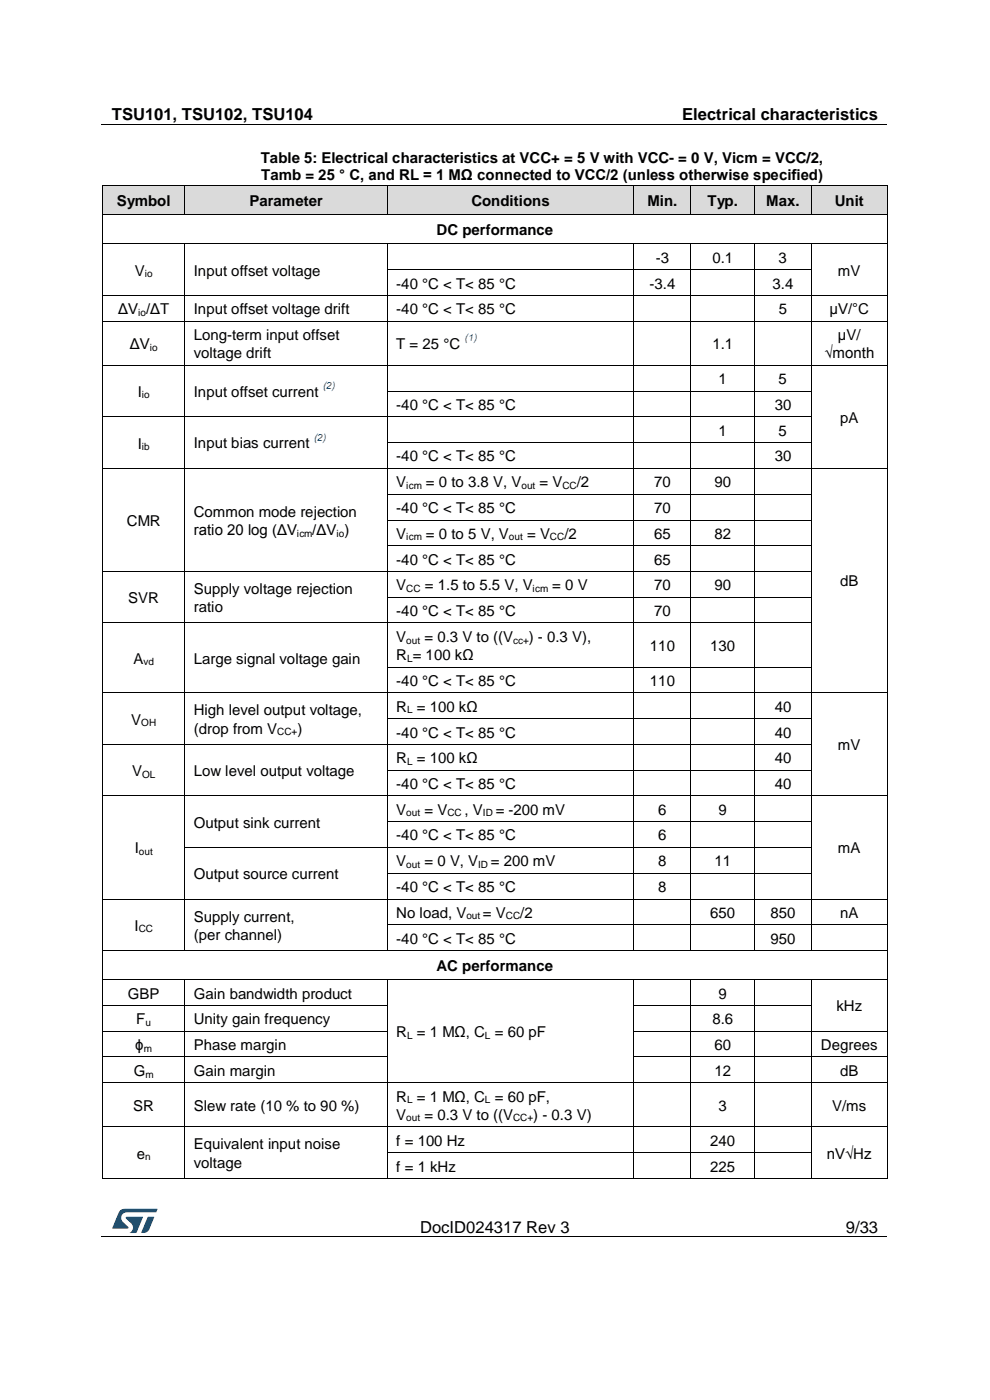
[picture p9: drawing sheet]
<svg xmlns="http://www.w3.org/2000/svg" width="210mm" height="297mm" viewBox="0 0 210 297" stroke-linecap="round" stroke-linejoin="round" font-family="sans-serif">
<path d="M21.5 26.5h166.7M21.5 262.4h166.7" fill="none" stroke="#000" stroke-width=".21"/>
<path d="M104.5 26.4h.1v.1h-.1zM61.6 262.3h.1v.2h-.1zM148 262.3h.1v.2h-.1z" fill="#000"/>
<g fill="#005288">
<path d="M25.4 256.9l.6-.4h.4h7l-.3 .7h-6.2a1.18 1.18 0 0 0-1.1 .7 1.18 1.18 0 0 0 .2 1.3l1.2 1.1v.3h-3.4z"/>
<path d="M31.4 258.2h1.3l-1 2.6a1.31 1.31 0 0 1-1.7 .7z"/>
<path d="M26.7 258.2h3.6l-1.4 3.4h-1.4a1.29 1.29 0 0 0 .4-2l-1.2-1.1z"/>
</g>
<g fill="#dadada">
<path d="M21.8 39.5h17.4v6h-17.4z" fill-rule="evenodd"/>
<path d="M39.2 39.5h42.9v6h-42.9z" fill-rule="evenodd"/>
<path d="M82.2 39.5h52.3v6h-52.3z" fill-rule="evenodd"/>
<path d="M134.5 39.5h12v6h-12z" fill-rule="evenodd"/>
<path d="M146.6 39.5h13.4v6h-13.4z" fill-rule="evenodd"/>
<path d="M160.1 39.5h12v6h-12z" fill-rule="evenodd"/>
<path d="M172.2 39.5h16v6h-16z" fill-rule="evenodd"/>
</g>
<g fill="#dadada">
<path d="M23.7 39.5h13.6v6h-13.6z"/>
<path d="M41.1 39.5h39.2v6h-39.2z"/>
<path d="M84.1 39.5h48.5v6h-48.5z"/>
<path d="M136.4 39.5h8.3v6h-8.3z"/>
<path d="M148.5 39.5h9.7v6h-9.7z"/>
<path d="M162 39.5h8.2v6h-8.2z"/>
<path d="M174 39.5h12.3v6h-12.3z"/>
</g>
<g fill="#000">
<path d="M21.7 39.4l.1 .1zM39.2 39.4v.1zM82.1 39.4l.1 .1zM134.4 39.4l.1 .1zM146.5 39.4l.1 .1zM160 39.4l.1 .1zM172.1 39.4l.1 .1zM188.2 39.4l.1 .1zM21.7 45.5h.1v.2h-.1zM21.7 51.6h.1v.2h-.1zM21.7 57.1h.1v.2h-.1zM21.8 45.5h.2v.2h-.2z"/>
<path d="M39.1 51.6h.2v.2h-.2zM39.1 57.1h.2v.2h-.2zM39.2 45.5h.1v.2h-.1zM82.1 51.6h.2v.2h-.2zM82.1 57.1h.2v.2h-.2zM82.1 45.5h.2v.2h-.2zM134.4 51.6h.1v.2h-.1zM134.4 57.1h.1v.2h-.1zM134.4 45.5h.2v.2h-.2zM146.4 51.6h.2v.2h-.2zM146.4 57.1h.2v.2h-.2zM146.5 45.5h.1v.2h-.1z"/>
<path d="M160 51.6h.1v.2h-.1zM160 57.1h.1v.2h-.1zM160 45.5h.2v.2h-.2zM172 51.6h.2v.2h-.2zM172 57.1h.2v.2h-.2zM172.1 45.5h.2v.2h-.2zM188.1 45.5h.2v.2h-.2zM188.1 51.6h.2v.2h-.2zM188.1 57.1h.2v.2h-.2zM21.7 62.6h.1v.2h-.1zM21.7 68.1h.1v.1h-.1zM21.7 77.4h.1v.2h-.1z"/>
<path d="M39.1 62.6h.2v.2h-.2zM39.1 68.1h.2v.1h-.2zM39.1 77.4h.2v.2h-.2zM82.1 62.6h.2v.2h-.2zM82.1 68.1h.2v.1h-.2zM82.1 77.4h.2v.2h-.2zM134.4 62.6h.1v.2h-.1zM134.4 68.1h.1v.1h-.1zM134.4 77.4h.1v.2h-.1zM146.4 62.6h.2v.2h-.2zM146.4 68.1h.2v.1h-.2zM146.4 77.4h.2v.2h-.2z"/>
<path d="M160 62.6h.1v.2h-.1zM160 68.1h.1v.1h-.1zM160 77.4h.1v.2h-.1zM172 62.6h.2v.2h-.2zM172 68.1h.2v.1h-.2zM172 77.4h.2v.2h-.2zM188.1 62.6h.2v.2h-.2zM188.1 68.1h.2v.1h-.2zM188.1 77.4h.2v.2h-.2zM21.7 82.9h.1v.2h-.1zM21.7 88.3h.1v.2h-.1zM21.7 93.8h.1v.2h-.1z"/>
<path d="M21.7 99.3h.1v.1h-.1zM39.1 82.9h.2v.2h-.2zM39.1 88.3h.2v.2h-.2zM39.1 93.8h.2v.2h-.2zM39.1 99.3h.2v.1h-.2zM82.1 82.9h.2v.2h-.2zM82.1 88.3h.2v.2h-.2zM82.1 93.8h.2v.2h-.2zM82.1 99.3h.2v.1h-.2zM134.4 82.9h.1v.2h-.1zM134.4 88.3h.1v.2h-.1zM134.4 93.8h.1v.2h-.1z"/>
<path d="M134.4 99.3h.1v.1h-.1zM146.4 82.9h.2v.2h-.2zM146.4 88.3h.2v.2h-.2zM146.4 93.8h.2v.2h-.2zM146.4 99.3h.2v.1h-.2zM160 82.9h.1v.2h-.1zM160 88.3h.1v.2h-.1zM160 93.8h.1v.2h-.1zM160 99.3h.1v.1h-.1zM172 82.9h.2v.2h-.2zM172 88.3h.2v.2h-.2zM172 93.8h.2v.2h-.2z"/>
<path d="M172 99.3h.2v.1h-.2zM188.1 82.9h.2v.2h-.2zM188.1 88.3h.2v.2h-.2zM188.1 93.8h.2v.2h-.2zM188.1 99.3h.2v.1h-.2zM21.7 104.8h.1v.1h-.1zM21.7 110.2h.1v.2h-.1zM21.7 115.7h.1v.2h-.1zM39.1 104.8h.2v.1h-.2zM39.1 110.2h.2v.2h-.2zM39.1 115.7h.2v.2h-.2zM82.1 104.8h.2v.1h-.2z"/>
<path d="M82.1 110.2h.2v.2h-.2zM82.1 115.7h.2v.2h-.2zM134.4 104.8h.1v.1h-.1zM134.4 110.2h.1v.2h-.1zM134.4 115.7h.1v.2h-.1zM146.4 104.8h.2v.1h-.2zM146.4 110.2h.2v.2h-.2zM146.4 115.7h.2v.2h-.2zM160 104.8h.1v.1h-.1zM160 110.2h.1v.2h-.1zM160 115.7h.1v.2h-.1zM172 104.8h.2v.1h-.2z"/>
<path d="M172 110.2h.2v.2h-.2zM172 115.7h.2v.2h-.2zM188.1 104.8h.2v.1h-.2zM188.1 110.2h.2v.2h-.2zM188.1 115.7h.2v.2h-.2zM21.7 121.2h.1v.1h-.1zM21.7 126.6h.1v.2h-.1zM21.7 132.1h.1v.1h-.1zM39.1 121.2h.2v.1h-.2zM39.1 126.6h.2v.2h-.2zM39.1 132.1h.2v.1h-.2zM82.1 121.2h.2v.1h-.2z"/>
<path d="M82.1 126.6h.2v.2h-.2zM82.1 132.1h.2v.1h-.2zM134.4 121.2h.1v.1h-.1zM134.4 126.6h.1v.2h-.1zM134.4 132.1h.1v.1h-.1zM146.4 121.2h.2v.1h-.2zM146.4 126.6h.2v.2h-.2zM146.4 132.1h.2v.1h-.2zM160 121.2h.1v.1h-.1zM160 126.6h.1v.2h-.1zM160 132.1h.1v.1h-.1zM172 121.2h.2v.1h-.2z"/>
<path d="M172 126.6h.2v.2h-.2zM172 132.1h.2v.1h-.2zM188.1 121.2h.2v.1h-.2zM188.1 126.6h.2v.2h-.2zM188.1 132.1h.2v.1h-.2zM21.7 141.4h.1v.2h-.1zM21.7 146.9h.1v.2h-.1zM21.7 152.4h.1v.2h-.1zM21.7 157.9h.1v.1h-.1zM39.1 141.4h.2v.2h-.2zM39.1 146.9h.2v.2h-.2zM39.1 152.4h.2v.2h-.2z"/>
<path d="M39.1 157.9h.2v.1h-.2zM82.1 141.4h.2v.2h-.2zM82.1 146.9h.2v.2h-.2zM82.1 152.4h.2v.2h-.2zM82.1 157.9h.2v.1h-.2zM134.4 141.4h.1v.2h-.1zM134.4 146.9h.1v.2h-.1zM134.4 152.4h.1v.2h-.1zM134.4 157.9h.1v.1h-.1zM146.4 141.4h.2v.2h-.2zM146.4 146.9h.2v.2h-.2zM146.4 152.4h.2v.2h-.2z"/>
<path d="M146.4 157.9h.2v.1h-.2zM160 141.4h.1v.2h-.1zM160 146.9h.1v.2h-.1zM160 152.4h.1v.2h-.1zM160 157.9h.1v.1h-.1zM172 141.4h.2v.2h-.2zM172 146.9h.2v.2h-.2zM172 152.4h.2v.2h-.2zM172 157.9h.2v.1h-.2zM188.1 141.4h.2v.2h-.2zM188.1 146.9h.2v.2h-.2zM188.1 152.4h.2v.2h-.2z"/>
<path d="M188.1 157.9h.2v.1h-.2zM21.7 163.3h.1v.2h-.1zM21.7 168.8h.1v.2h-.1zM21.7 174.2h.1v.2h-.1zM21.7 179.7h.1v.2h-.1zM39.1 163.3h.2v.2h-.2zM39.1 168.8h.2v.2h-.2zM39.1 174.2h.2v.2h-.2zM39.1 179.7h.2v.2h-.2zM82.1 163.3h.2v.2h-.2zM82.1 168.8h.2v.2h-.2zM82.1 174.2h.2v.2h-.2z"/>
<path d="M82.1 179.7h.2v.2h-.2zM134.4 163.3h.1v.2h-.1zM134.4 168.8h.1v.2h-.1zM134.4 174.2h.1v.2h-.1zM134.4 179.7h.1v.2h-.1zM146.4 163.3h.2v.2h-.2zM146.4 168.8h.2v.2h-.2zM146.4 174.2h.2v.2h-.2zM146.4 179.7h.2v.2h-.2zM160 163.3h.1v.2h-.1zM160 168.8h.1v.2h-.1zM160 174.2h.1v.2h-.1z"/>
<path d="M160 179.7h.1v.2h-.1zM172 163.3h.2v.2h-.2zM172 168.8h.2v.2h-.2zM172 174.2h.2v.2h-.2zM172 179.7h.2v.2h-.2zM188.1 163.3h.2v.2h-.2zM188.1 168.8h.2v.2h-.2zM188.1 174.2h.2v.2h-.2zM188.1 179.7h.2v.2h-.2zM21.7 185.2h.1v.2h-.1zM21.7 190.7h.1v.1h-.1zM21.7 196.1h.1v.2h-.1z"/>
<path d="M39.1 185.2h.2v.2h-.2zM39.1 190.7h.2v.1h-.2zM39.1 196.1h.2v.2h-.2zM82.1 185.2h.2v.2h-.2zM82.1 190.7h.2v.1h-.2zM82.1 196.1h.2v.2h-.2zM134.4 185.2h.1v.2h-.1zM134.4 190.7h.1v.1h-.1zM134.4 196.1h.1v.2h-.1zM146.4 185.2h.2v.2h-.2zM146.4 190.7h.2v.1h-.2zM146.4 196.1h.2v.2h-.2z"/>
<path d="M160 185.2h.1v.2h-.1zM160 190.7h.1v.1h-.1zM160 196.1h.1v.2h-.1zM172 185.2h.2v.2h-.2zM172 190.7h.2v.1h-.2zM172 196.1h.2v.2h-.2zM188.1 185.2h.2v.2h-.2zM188.1 190.7h.2v.1h-.2zM188.1 196.1h.2v.2h-.2zM21.7 201.6h.1v.2h-.1zM21.7 207.8h.1v.1h-.1zM21.7 213.2h.1v.2h-.1z"/>
<path d="M21.7 218.7h.1v.2h-.1zM39.1 201.6h.2v.2h-.2zM39.1 207.8h.2v.1h-.2zM39.1 213.2h.2v.2h-.2zM39.1 218.7h.2v.2h-.2zM82.1 201.6h.2v.2h-.2zM82.1 207.8h.2v.1h-.2zM82.1 213.2h.2v.2h-.2zM82.1 218.7h.2v.2h-.2zM134.4 201.6h.1v.2h-.1zM134.4 207.8h.1v.1h-.1zM134.4 213.2h.1v.2h-.1z"/>
<path d="M134.4 218.7h.1v.2h-.1zM146.4 201.6h.2v.2h-.2zM146.4 207.8h.2v.1h-.2zM146.4 213.2h.2v.2h-.2zM146.4 218.7h.2v.2h-.2zM160 201.6h.1v.2h-.1zM160 207.8h.1v.1h-.1zM160 213.2h.1v.2h-.1zM160 218.7h.1v.2h-.1zM172 201.6h.2v.2h-.2zM172 207.8h.2v.1h-.2zM172 213.2h.2v.2h-.2z"/>
<path d="M172 218.7h.2v.2h-.2zM188.1 201.6h.2v.2h-.2zM188.1 207.8h.2v.1h-.2zM188.1 213.2h.2v.2h-.2zM188.1 218.7h.2v.2h-.2zM21.7 224.2h.1v.1h-.1zM21.7 229.7h.1v.1h-.1zM21.7 239h.1v.1h-.1zM39.1 224.2h.2v.1h-.2zM39.1 229.7h.2v.1h-.2zM39.1 239h.2v.1h-.2zM82.1 224.2h.2v.1h-.2z"/>
<path d="M82.1 229.7h.2v.1h-.2zM82.1 239h.2v.1h-.2zM134.4 224.2h.1v.1h-.1zM134.4 229.7h.1v.1h-.1zM134.4 239h.1v.1h-.1zM146.4 224.2h.2v.1h-.2zM146.4 229.7h.2v.1h-.2zM146.4 239h.2v.1h-.2zM160 224.2h.1v.1h-.1zM160 229.7h.1v.1h-.1zM160 239h.1v.1h-.1zM172 224.2h.2v.1h-.2z"/>
<path d="M172 229.7h.2v.1h-.2zM172 239h.2v.1h-.2zM188.1 224.2h.2v.1h-.2zM188.1 229.7h.2v.1h-.2zM188.1 239h.2v.1h-.2zM21.7 244.5h.1v.1h-.1zM21.7 249.9h.1v.2h-.1zM39.1 244.5h.2v.1h-.2zM39.1 249.9h.2v.2h-.2zM82.1 244.5h.2v.1h-.2zM82.1 249.9h.2v.2h-.2zM134.4 244.5h.1v.1h-.1z"/>
<path d="M134.4 249.9h.1v.2h-.1zM146.4 244.5h.2v.1h-.2zM146.4 249.9h.2v.2h-.2zM160 244.5h.1v.1h-.1zM160 249.9h.1v.2h-.1zM172 244.5h.2v.1h-.2zM172 249.9h.2v.2h-.2zM188.1 244.5h.2v.1h-.2zM188.1 249.9h.2v.2h-.2z"/>
</g>
<g fill="none" stroke="#000" stroke-width=".21">
<path d="M21.8 39.5v6M21.8 39.5h17.4M39.2 39.5v6M39.2 39.5h42.9M82.2 39.5v6M82.2 39.5h52.2M134.5 39.5v6M134.5 39.5h12M146.5 39.5v6M146.6 39.5h13.4M160.1 39.5v6M160.1 39.5h12"/>
<path d="M172.1 39.5v6M172.2 39.5h16M188.2 39.5v6M21.8 45.7v5.9M21.8 51.8v5.4M21.8 57.3v5.3M21.8 51.7h17.3M22 45.6h17.2M39.2 51.8v5.4M39.2 57.3v5.3M39.3 51.7h42.8M39.3 45.6h42.8"/>
<path d="M82.2 51.8v5.4M82.2 57.3v5.3M82.3 51.7h52.1M82.3 57.2h52.1M82.3 45.6h52.1M134.5 51.8v5.4M134.5 57.3v5.3M134.5 51.7h11.9M134.5 57.2h11.9M134.6 45.6h11.9M146.5 51.8v5.4M146.5 57.3v5.3"/>
<path d="M146.6 51.7h13.4M146.6 57.2h13.4M146.6 45.6h13.4M160.1 51.8v5.4M160.1 57.3v5.3M160.1 51.7h11.9M160.1 57.2h11.9M160.2 45.6h11.9M172.1 51.8v5.4M172.1 57.3v5.3M172.2 51.7h15.9M172.3 45.6h15.8"/>
<path d="M188.2 45.7v5.9M188.2 51.8v5.4M188.2 57.3v5.3M21.8 62.8v5.3M21.8 68.2v9.2M21.8 77.6v5.3M21.8 62.7h17.3M21.8 68.2h17.3M21.8 77.5h17.3M39.2 62.8v5.3M39.2 68.2v9.2M39.2 77.6v5.3"/>
<path d="M39.3 62.7h42.8M39.3 68.2h42.8M39.3 77.5h42.8M82.2 62.8v5.3M82.2 68.2v9.2M82.2 77.6v5.3M82.3 62.7h52.1M82.3 68.2h52.1M82.3 77.5h52.1M134.5 62.8v5.3M134.5 68.2v9.2M134.5 77.6v5.3"/>
<path d="M134.5 62.7h11.9M134.5 68.2h11.9M134.5 77.5h11.9M146.5 62.8v5.3M146.5 68.2v9.2M146.5 77.6v5.3M146.6 62.7h13.4M146.6 68.2h13.4M146.6 77.5h13.4M160.1 62.8v5.3M160.1 68.2v9.2M160.1 77.6v5.3"/>
<path d="M160.1 62.7h11.9M160.1 68.2h11.9M160.1 77.5h11.9M172.1 62.8v5.3M172.1 68.2v9.2M172.1 77.6v5.3M172.2 62.7h15.9M172.2 68.2h15.9M172.2 77.5h15.9M188.2 62.8v5.3M188.2 68.2v9.2M188.2 77.6v5.3"/>
<path d="M21.8 83.1v5.2M21.8 88.5v5.3M21.8 94v5.3M21.8 99.4v5.4M21.8 88.4h17.3M21.8 99.4h17.3M39.2 83.1v5.2M39.2 88.5v5.3M39.2 94v5.3M39.2 99.4v5.4M39.3 88.4h42.8M39.3 99.4h42.8"/>
<path d="M82.2 83.1v5.2M82.2 88.5v5.3M82.2 94v5.3M82.2 99.4v5.4M82.3 83h52.1M82.3 88.4h52.1M82.3 93.9h52.1M82.3 99.4h52.1M134.5 83.1v5.2M134.5 88.5v5.3M134.5 94v5.3M134.5 99.4v5.4"/>
<path d="M134.5 83h11.9M134.5 88.4h11.9M134.5 93.9h11.9M134.5 99.4h11.9M146.5 83.1v5.2M146.5 88.5v5.3M146.5 94v5.3M146.5 99.4v5.4M146.6 83h13.4M146.6 88.4h13.4M146.6 93.9h13.4M146.6 99.4h13.4"/>
<path d="M160.1 83.1v5.2M160.1 88.5v5.3M160.1 94v5.3M160.1 99.4v5.4M160.1 83h11.9M160.1 88.4h11.9M160.1 93.9h11.9M160.1 99.4h11.9M172.1 83.1v5.2M172.1 88.5v5.3M172.1 94v5.3M172.1 99.4v5.4"/>
<path d="M172.2 99.4h15.9M188.2 83.1v5.2M188.2 88.5v5.3M188.2 94v5.3M188.2 99.4v5.4M21.8 104.9v5.3M21.8 110.4v5.3M21.8 115.9v5.3M39.2 104.9v5.3M39.2 110.4v5.3M39.2 115.9v5.3M82.2 104.9v5.3"/>
<path d="M82.2 110.4v5.3M82.2 115.9v5.3M82.3 104.9h52.1M82.3 110.3h52.1M82.3 115.8h52.1M134.5 104.9v5.3M134.5 110.4v5.3M134.5 115.9v5.3M134.5 104.9h11.9M134.5 110.3h11.9M134.5 115.8h11.9M146.5 104.9v5.3"/>
<path d="M146.5 110.4v5.3M146.5 115.9v5.3M146.6 104.9h13.4M146.6 110.3h13.4M146.6 115.8h13.4M160.1 104.9v5.3M160.1 110.4v5.3M160.1 115.9v5.3M160.1 104.9h11.9M160.1 110.3h11.9M160.1 115.8h11.9M172.1 104.9v5.3"/>
<path d="M172.1 110.4v5.3M172.1 115.9v5.3M188.2 104.9v5.3M188.2 110.4v5.3M188.2 115.9v5.3M21.8 121.3v5.3M21.8 126.8v5.3M21.8 132.2v9.2M21.8 121.2h17.3M21.8 132.2h17.3M39.2 121.3v5.3M39.2 126.8v5.3"/>
<path d="M39.2 132.2v9.2M39.3 121.2h42.8M39.3 132.2h42.8M82.2 121.3v5.3M82.2 126.8v5.3M82.2 132.2v9.2M82.3 121.2h52.1M82.3 126.7h52.1M82.3 132.2h52.1M134.5 121.3v5.3M134.5 126.8v5.3M134.5 132.2v9.2"/>
<path d="M134.5 121.2h11.9M134.5 126.7h11.9M134.5 132.2h11.9M146.5 121.3v5.3M146.5 126.8v5.3M146.5 132.2v9.2M146.6 121.2h13.4M146.6 126.7h13.4M146.6 132.2h13.4M160.1 121.3v5.3M160.1 126.8v5.3M160.1 132.2v9.2"/>
<path d="M160.1 121.2h11.9M160.1 126.7h11.9M160.1 132.2h11.9M172.1 121.3v5.3M172.1 126.8v5.3M172.1 132.2v9.2M188.2 121.3v5.3M188.2 126.8v5.3M188.2 132.2v9.2M21.8 141.6v5.3M21.8 147.1v5.3M21.8 152.6v5.3"/>
<path d="M21.8 158v5.3M21.8 147h17.3M21.8 157.9h17.3M39.2 141.6v5.3M39.2 147.1v5.3M39.2 152.6v5.3M39.2 158v5.3M39.3 147h42.8M39.3 157.9h42.8M82.2 141.6v5.3M82.2 147.1v5.3M82.2 152.6v5.3"/>
<path d="M82.2 158v5.3M82.3 141.5h52.1M82.3 147h52.1M82.3 152.5h52.1M82.3 157.9h52.1M134.5 141.6v5.3M134.5 147.1v5.3M134.5 152.6v5.3M134.5 158v5.3M134.5 141.5h11.9M134.5 147h11.9M134.5 152.5h11.9"/>
<path d="M134.5 157.9h11.9M146.5 141.6v5.3M146.5 147.1v5.3M146.5 152.6v5.3M146.5 158v5.3M146.6 141.5h13.4M146.6 147h13.4M146.6 152.5h13.4M146.6 157.9h13.4M160.1 141.6v5.3M160.1 147.1v5.3M160.1 152.6v5.3"/>
<path d="M160.1 158v5.3M160.1 141.5h11.9M160.1 147h11.9M160.1 152.5h11.9M160.1 157.9h11.9M172.1 141.6v5.3M172.1 147.1v5.3M172.1 152.6v5.3M172.1 158v5.3M172.2 147h15.9M188.2 141.6v5.3M188.2 147.1v5.3"/>
<path d="M188.2 152.6v5.3M188.2 158v5.3M21.8 163.5v5.3M21.8 169v5.2M21.8 174.4v5.3M21.8 179.9v5.3M21.8 168.9h17.3M39.2 163.5v5.3M39.2 169v5.2M39.2 174.4v5.3M39.2 179.9v5.3M39.3 168.9h42.8"/>
<path d="M39.3 179.8h42.8M82.2 163.5v5.3M82.2 169v5.2M82.2 174.4v5.3M82.2 179.9v5.3M82.3 163.4h52.1M82.3 168.9h52.1M82.3 174.3h52.1M82.3 179.8h52.1M134.5 163.5v5.3M134.5 169v5.2M134.5 174.4v5.3"/>
<path d="M134.5 179.9v5.3M134.5 163.4h11.9M134.5 168.9h11.9M134.5 174.3h11.9M134.5 179.8h11.9M146.5 163.5v5.3M146.5 169v5.2M146.5 174.4v5.3M146.5 179.9v5.3M146.6 163.4h13.4M146.6 168.9h13.4M146.6 174.3h13.4"/>
<path d="M146.6 179.8h13.4M160.1 163.5v5.3M160.1 169v5.2M160.1 174.4v5.3M160.1 179.9v5.3M160.1 163.4h11.9M160.1 168.9h11.9M160.1 174.3h11.9M160.1 179.8h11.9M172.1 163.5v5.3M172.1 169v5.2M172.1 174.4v5.3"/>
<path d="M172.1 179.9v5.3M172.2 168.9h15.9M188.2 163.5v5.3M188.2 169v5.2M188.2 174.4v5.3M188.2 179.9v5.3M21.8 185.4v5.3M21.8 190.8v5.3M21.8 196.3v5.3M21.8 190.8h17.3M39.2 185.4v5.3M39.2 190.8v5.3"/>
<path d="M39.2 196.3v5.3M39.3 190.8h42.8M82.2 185.4v5.3M82.2 190.8v5.3M82.2 196.3v5.3M82.3 185.3h52.1M82.3 190.8h52.1M82.3 196.2h52.1M134.5 185.4v5.3M134.5 190.8v5.3M134.5 196.3v5.3M134.5 185.3h11.9"/>
<path d="M134.5 190.8h11.9M134.5 196.2h11.9M146.5 185.4v5.3M146.5 190.8v5.3M146.5 196.3v5.3M146.6 185.3h13.4M146.6 190.8h13.4M146.6 196.2h13.4M160.1 185.4v5.3M160.1 190.8v5.3M160.1 196.3v5.3M160.1 185.3h11.9"/>
<path d="M160.1 190.8h11.9M160.1 196.2h11.9M172.1 185.4v5.3M172.1 190.8v5.3M172.1 196.3v5.3M172.2 190.8h15.9M172.2 196.2h15.9M188.2 185.4v5.3M188.2 190.8v5.3M188.2 196.3v5.3M21.8 201.8v6M21.8 207.9v5.3"/>
<path d="M21.8 213.4v5.3M21.8 218.9v5.3M21.8 201.7h17.3M21.8 207.9h17.3M21.8 213.3h17.3M21.8 218.8h17.3M39.2 207.9v5.3M39.2 213.4v5.3M39.2 218.9v5.3M39.3 201.7h42.8M39.3 207.9h42.8M39.3 213.3h42.8"/>
<path d="M39.3 218.8h42.8M82.2 207.9v5.3M82.2 213.4v5.3M82.2 218.9v5.3M82.3 201.7h52.1M82.3 207.9h52.1M134.5 207.9v5.3M134.5 213.4v5.3M134.5 218.9v5.3M134.5 201.7h11.9M134.5 207.9h11.9M134.5 213.3h11.9"/>
<path d="M134.5 218.8h11.9M146.5 207.9v5.3M146.5 213.4v5.3M146.5 218.9v5.3M146.6 201.7h13.4M146.6 207.9h13.4M146.6 213.3h13.4M146.6 218.8h13.4M160.1 207.9v5.3M160.1 213.4v5.3M160.1 218.9v5.3M160.1 201.7h11.9"/>
<path d="M160.1 207.9h11.9M160.1 213.3h11.9M160.1 218.8h11.9M172.1 207.9v5.3M172.1 213.4v5.3M172.1 218.9v5.3M172.2 201.7h15.9M172.2 207.9h15.9M172.2 218.8h15.9M188.2 201.8v6M188.2 207.9v5.3M188.2 213.4v5.3"/>
<path d="M188.2 218.9v5.3M21.8 224.3v5.4M21.8 229.8v9.2M21.8 239.1v5.4M21.8 224.2h17.3M21.8 229.7h17.3M21.8 239.1h17.3M39.2 224.3v5.4M39.2 229.8v9.2M39.2 239.1v5.4M39.3 224.2h42.8M39.3 229.7h42.8"/>
<path d="M39.3 239.1h42.8M82.2 224.3v5.4M82.2 229.8v9.2M82.2 239.1v5.4M82.3 229.7h52.1M82.3 239.1h52.1M134.5 224.3v5.4M134.5 229.8v9.2M134.5 239.1v5.4M134.5 224.2h11.9M134.5 229.7h11.9M134.5 239.1h11.9"/>
<path d="M146.5 224.3v5.4M146.5 229.8v9.2M146.5 239.1v5.4M146.6 224.2h13.4M146.6 229.7h13.4M146.6 239.1h13.4M160.1 224.3v5.4M160.1 229.8v9.2M160.1 239.1v5.4M160.1 224.2h11.9M160.1 229.7h11.9M160.1 239.1h11.9"/>
<path d="M172.1 224.3v5.4M172.1 229.8v9.2M172.1 239.1v5.4M172.2 224.2h15.9M172.2 229.7h15.9M172.2 239.1h15.9M188.2 224.3v5.4M188.2 229.8v9.2M188.2 239.1v5.4M21.8 244.6v5.3M21.8 250h17.3M39.2 244.6v5.3"/>
<path d="M39.3 250h42.8M82.2 244.6v5.3M82.3 244.6h52.1M82.3 250h52.1M134.5 244.6v5.3M134.5 244.6h11.9M134.5 250h11.9M146.5 244.6v5.3M146.6 244.6h13.4M146.6 250h13.4M160.1 244.6v5.3M160.1 244.6h11.9"/>
<path d="M160.1 250h11.9M172.1 244.6v5.3M172.2 250h15.9M188.2 244.6v5.3"/>
</g>
<g font-size="3.5">
<text x="23.7" y="25.5">TSU101, TSU102, TSU104</text>
<text x="144.7" y="25.5">Electrical characteristics</text>
<text x="89.1" y="261.5">DocID024317 Rev 3</text>
<text x="179.5" y="261.5">9/33</text>
</g>
<g font-size="3.2">
<text x="55.3" y="34.6">Table 5: Electrical characteristics at VCC+ = 5 V with VCC- = 0 V, Vicm = VCC/2,</text>
<text x="55.4" y="38.3">Tamb = 25 ° C, and RL = 1 MΩ connected to VCC/2 (unless otherwise specified)</text>
<text x="24.8" y="43.6">Symbol</text>
<text x="52.9" y="43.6">Parameter</text>
<text x="100" y="43.6">Conditions</text>
<text x="137.3" y="43.6">Min.</text>
<text x="150.1" y="43.6">Typ.</text>
<text x="162.6" y="43.6">Max.</text>
<text x="177.1" y="43.6">Unit</text>
<text x="92.6" y="49.8">DC performance</text>
<text x="28.6" y="58.5">V</text>
<text x="41.1" y="58.5">Input offset voltage</text>
<text x="139.1" y="55.8">-3</text>
<text x="151.1" y="55.8">0.1</text>
<text x="165.2" y="55.8">3</text>
<text x="177.8" y="58.5">mV</text>
<text x="84.1" y="61.2">-40 °C &lt; T&lt; 85 °C</text>
<text x="137.8" y="61.2">-3.4</text>
<text x="163.9" y="61.2">3.4</text>
<text x="25.1" y="66.7">ΔV /ΔT</text>
<text x="41.1" y="66.7">Input offset voltage drift</text>
<text x="84.1" y="66.7">-40 °C &lt; T&lt; 85 °C</text>
<text x="165.2" y="66.7">5</text>
<text x="176" y="66.7">μV/°C</text>
<text x="27.6" y="74.1">ΔV</text>
<text x="41.1" y="72.1">Long-term input offset</text>
<text x="41.1" y="76">voltage drift</text>
<text x="84.1" y="74">T = 25 °C</text>
<text x="151.1" y="74.1">1.1</text>
<text x="174.9" y="76">√month</text>
<text x="177.8" y="72.1">µV/</text>
<text x="152.4" y="81.5">1</text>
<text x="165.2" y="81.5">5</text>
<text x="29.2" y="84.2">I</text>
<text x="41.1" y="84.2">Input offset current</text>
<text x="84.1" y="87">-40 °C &lt; T&lt; 85 °C</text>
<text x="164.3" y="87">30</text>
<text x="178.2" y="89.7">pA</text>
<text x="29.2" y="95.2">I</text>
<text x="41.1" y="95.1">Input bias current</text>
<text x="152.4" y="92.4">1</text>
<text x="165.2" y="92.4">5</text>
<text x="84.1" y="97.9">-40 °C &lt; T&lt; 85 °C</text>
<text x="164.3" y="97.9">30</text>
<text x="84.1" y="103.4">V</text>
<text x="90.3" y="103.4">= 0 to 3.8 V, V</text>
<text x="114.4" y="103.4">= V</text>
<text x="122.3" y="103.4">/2</text>
<text x="138.8" y="103.4">70</text>
<text x="151.6" y="103.4">90</text>
<text x="26.9" y="111.5">CMR</text>
<text x="41.1" y="109.6">Common mode rejection</text>
<text x="41.1" y="113.5">ratio 20 log (ΔV</text>
<text x="66.3" y="113.5">/ΔV )</text>
<text x="84.1" y="108.8">-40 °C &lt; T&lt; 85 °C</text>
<text x="138.8" y="108.8">70</text>
<text x="84.1" y="114.3">V</text>
<text x="84.1" y="119.8">-40 °C &lt; T&lt; 85 °C</text>
<text x="90.3" y="114.3">= 0 to 5 V, V</text>
<text x="111.8" y="114.3">= V</text>
<text x="119.7" y="114.3">/2</text>
<text x="138.8" y="119.8">65</text>
<text x="138.8" y="114.3">65</text>
<text x="151.6" y="114.3">82</text>
<text x="84.1" y="125.2">V</text>
<text x="90.1" y="125.2">= 1.5 to 5.5 V, V</text>
<text x="117.1" y="125.2">= 0 V</text>
<text x="138.8" y="125.2">70</text>
<text x="151.6" y="125.2">90</text>
<text x="178.2" y="124.4">dB</text>
<text x="27.2" y="128">SVR</text>
<text x="41.1" y="126">Supply voltage rejection</text>
<text x="41.1" y="129.9">ratio</text>
<text x="84.1" y="130.7">-40 °C &lt; T&lt; 85 °C</text>
<text x="138.8" y="130.7">70</text>
<text x="84.1" y="136.2">V</text>
<text x="90" y="136.2">= 0.3 V to ((V</text>
<text x="112.2" y="136.2">) - 0.3 V),</text>
<text x="28.3" y="140.8">A</text>
<text x="41.1" y="140.8">Large signal voltage gain</text>
<text x="84.1" y="140">R = 100 kΩ</text>
<text x="137.9" y="138.1">110</text>
<text x="150.7" y="138.1">130</text>
<text x="84.1" y="145.5">-40 °C &lt; T&lt; 85 °C</text>
<text x="137.9" y="145.5">110</text>
<text x="27.9" y="153.7">V</text>
<text x="41.1" y="151.8">High level output voltage,</text>
<text x="41.1" y="155.7">(drop from V</text>
<text x="63.1" y="155.7">)</text>
<text x="84.1" y="151">R = 100 kΩ</text>
<text x="164.3" y="151">40</text>
<text x="84.1" y="161.9">R = 100 kΩ</text>
<text x="84.1" y="156.5">-40 °C &lt; T&lt; 85 °C</text>
<text x="164.3" y="156.5">40</text>
<text x="164.3" y="161.9">40</text>
<text x="177.8" y="159.2">mV</text>
<text x="28" y="164.6">V</text>
<text x="41.1" y="164.6">Low level output voltage</text>
<text x="84.1" y="167.4">-40 °C &lt; T&lt; 85 °C</text>
<text x="164.3" y="167.4">40</text>
<text x="84.1" y="172.8">V</text>
<text x="90" y="172.8">= V</text>
<text x="98.6" y="172.8">, V</text>
<text x="105.2" y="172.8">= -200 mV</text>
<text x="139.6" y="172.8">6</text>
<text x="152.4" y="172.8">9</text>
<text x="41.1" y="175.6">Output sink current</text>
<text x="84.1" y="178.3">-40 °C &lt; T&lt; 85 °C</text>
<text x="139.6" y="178.3">6</text>
<text x="28.6" y="181.1">I</text>
<text x="84.1" y="183.8">V</text>
<text x="90" y="183.8">= 0 V, V</text>
<text x="104.1" y="183.8">= 200 mV</text>
<text x="139.6" y="183.8">8</text>
<text x="151.6" y="183.8">11</text>
<text x="177.8" y="181.1">mA</text>
<text x="41.1" y="186.5">Output source current</text>
<text x="84.1" y="189.3">-40 °C &lt; T&lt; 85 °C</text>
<text x="139.6" y="189.3">8</text>
<text x="28.5" y="197.4">I</text>
<text x="41.1" y="195.5">Supply current,</text>
<text x="84.1" y="194.7">No load, V</text>
<text x="102.4" y="194.7">= V</text>
<text x="110.4" y="194.7">/2</text>
<text x="150.7" y="194.7">650</text>
<text x="163.5" y="194.7">850</text>
<text x="178.2" y="194.7">nA</text>
<text x="41.1" y="199.4">(per channel)</text>
<text x="84.1" y="200.2">-40 °C &lt; T&lt; 85 °C</text>
<text x="163.4" y="200.2">950</text>
<text x="92.6" y="205.9">AC performance</text>
<text x="27.1" y="211.8">GBP</text>
<text x="41.1" y="211.8">Gain bandwidth product</text>
<text x="152.4" y="211.8">9</text>
<text x="177.4" y="214.6">kHz</text>
<text x="28.9" y="217.3">F</text>
<text x="41.1" y="217.3">Unity gain frequency</text>
<text x="84.1" y="220">R = 1 MΩ, C = 60 pF</text>
<text x="151.1" y="217.3">8.6</text>
<text x="28.7" y="222.8">ϕ</text>
<text x="41.1" y="222.8">Phase margin</text>
<text x="151.6" y="222.8">60</text>
<text x="174.2" y="222.8">Degrees</text>
<text x="28.4" y="228.3">G</text>
<text x="41.1" y="228.3">Gain margin</text>
<text x="84.1" y="233.7">R = 1 MΩ, C = 60 pF,</text>
<text x="151.6" y="228.3">12</text>
<text x="178.2" y="228.3">dB</text>
<text x="28.3" y="235.7">SR</text>
<text x="41.1" y="235.7">Slew rate (10 % to 90 %)</text>
<text x="84.1" y="237.6">V</text>
<text x="90" y="237.6">= 0.3 V to ((V</text>
<text x="113.1" y="237.6">) - 0.3 V)</text>
<text x="152.4" y="235.7">3</text>
<text x="176.5" y="235.7">V/ms</text>
<text x="29" y="245.8">e</text>
<text x="41.1" y="243.8">Equivalent input noise</text>
<text x="84.1" y="243.1">f = 100 Hz</text>
<text x="150.7" y="243.1">240</text>
<text x="175.4" y="245.8">nV√Hz</text>
<text x="41.1" y="247.7">voltage</text>
<text x="84.1" y="248.5">f = 1 kHz</text>
<text x="150.7" y="248.5">225</text>
</g>
<g font-size="2.1">
<text x="30.7" y="58.8">io</text>
<text x="29.3" y="67">io</text>
<text x="31.8" y="74.4">io</text>
<text x="30.1" y="84.5">io</text>
<text x="30.1" y="95.5">ib</text>
<text x="86.2" y="103.7">icm</text>
<text x="110.6" y="103.7">out</text>
<text x="119.3" y="103.7">CC</text>
<text x="63" y="113.8">icm</text>
<text x="71.4" y="113.8">io</text>
<text x="86.2" y="114.6">icm</text>
<text x="107.9" y="114.6">out</text>
<text x="116.7" y="114.6">CC</text>
<text x="86.2" y="125.6">CC</text>
<text x="113" y="125.6">icm</text>
<text x="86.2" y="136.5">out</text>
<text x="108.8" y="136.5">cc+</text>
<text x="30.4" y="141.2">vd</text>
<text x="86.4" y="140.4">L</text>
<text x="30" y="154.1">OH</text>
<text x="58.8" y="156">CC+</text>
<text x="86.4" y="151.3">L</text>
<text x="30.1" y="165">OL</text>
<text x="86.4" y="162.3">L</text>
<text x="86.2" y="173.2">out</text>
<text x="94.9" y="173.2">CC</text>
<text x="102.4" y="173.2">ID</text>
<text x="29.5" y="181.4">out</text>
<text x="86.2" y="184.1">out</text>
<text x="101.4" y="184.1">ID</text>
<text x="29.4" y="197.8">CC</text>
<text x="98.9" y="195.1">out</text>
<text x="107.3" y="195.1">CC</text>
<text x="30.9" y="217.6">u</text>
<text x="86.4" y="220.4">L</text>
<text x="102.9" y="220.4">L</text>
<text x="30.5" y="223.1">m</text>
<text x="30.9" y="228.6">m</text>
<text x="86.2" y="237.9">out</text>
<text x="86.4" y="234.1">L</text>
<text x="102.9" y="234.1">L</text>
<text x="108.8" y="237.9">CC+</text>
<text x="30.8" y="246.1">n</text>
</g>
<g font-size="2.1" fill="#00f">
<text x="98.5" y="72.4">(1)</text>
<text x="68.5" y="82.5">(2)</text>
<text x="66.5" y="93.5">(2)</text>
</g>
</svg>
